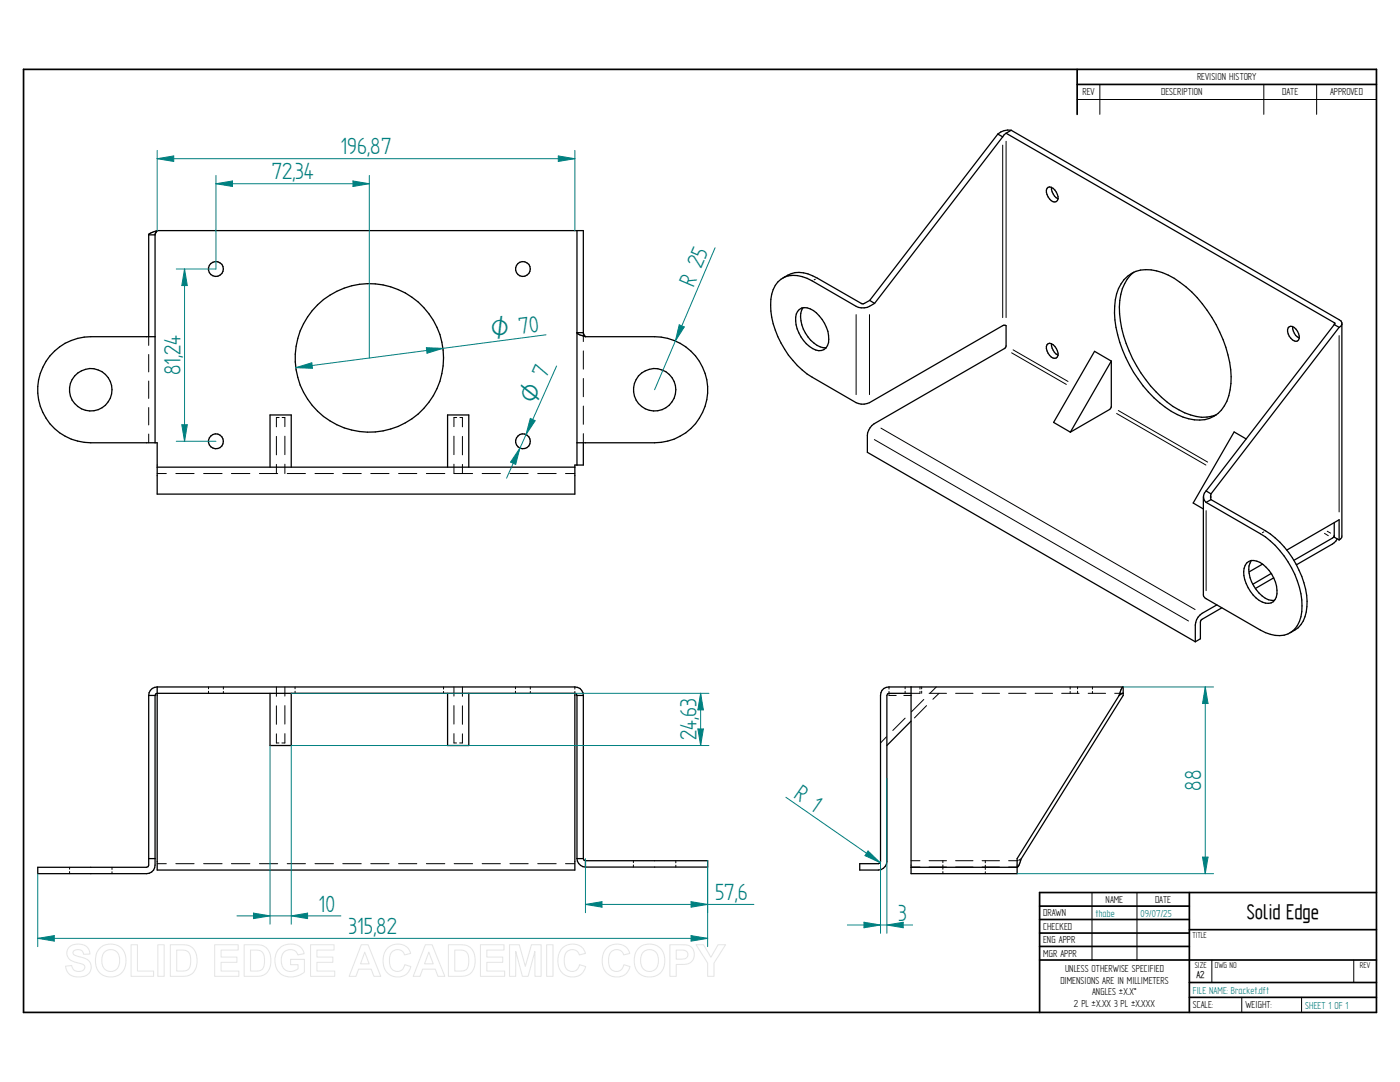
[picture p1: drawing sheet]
<svg xmlns="http://www.w3.org/2000/svg" width="279mm" height="216mm" viewBox="0 0 279 216" stroke-linecap="round" stroke-linejoin="round" font-family="sans-serif">
<g fill="none" stroke="#000" stroke-width=".34">
<path d="M4.7 13.8h270v188.2h-270zM215 13.8v9M215 16.8h59.7M237.4 178.1v23.9M274.7 178.1h-67.2v23.9M207.5 180.8h29.9M207.5 183.5h29.9M207.5 186.2h29.9M207.5 188.8h29.9M207.5 191.6h67.2M237.4 185.5h37.3M237.4 196h37.3"/>
<path d="M237.4 199h37.3"/>
</g>
<g fill="none" stroke="#000" stroke-width=".2">
<path d="M215 19.9h59.7M219.5 16.8v6M252.2 16.8v6M262.8 16.8v6M200.1 29v34.4M200.8 28.2v35.2M162.7 55.7l-.2 .1M29.7 67.2v1.7M29.7 70.7v3.5M29.7 76v3.5M116.4 66.4v1.8M116.4 70v3.7"/>
<path d="M116.4 75.5v3.7M170.9 62.8v15.9M173.5 62.8v15.9M201.9 70.4l10.9 6.3M202.2 69.8l10.9 6.3M266.3 64.6h.1M267.3 67v35.2M29.7 81.3v3.5M29.7 86.6v1.7M31.4 94.5h1.8M35.1 94.5h3.6M40.6 94.5h3.7"/>
<path d="M46.2 94.5h3.7M51.8 94.5h3.6M55.2 87.1v3.7M55.2 92.7v1.8M55.7 83.3h-.5v1.9M56.3 83.3h.6v1.8M56.9 87v3.7M56.9 92.6v1.9M57.3 94.5h3.7M62.9 94.5h3.6M68.4 94.5h3.7M74 94.5h3.6"/>
<path d="M79.5 94.5h3.7M85.1 94.5h3.7M90.6 87v3.7M90.6 92.6v1.9M90.6 94.5h3.7M91.1 83.3h-.5v1.8M91.8 83.3h.5v1.9M92.3 87.1v3.7M92.3 92.7v1.8M96.2 94.5h3.7M101.8 94.5h3.6M107.3 94.5h3.7"/>
<path d="M112.9 94.5h1.8M116.4 81v3.7M116.4 86.5v1.8M174.5 87.7l62.7 36.2M175.8 85.4l62.7 36.2M222.8 82.5l17.9 10.3M223.2 81.9l17.8 10.3M241.7 99v.3M240.7 101.9v16M252.2 106.1l-.3 .2M264.3 106.4l.8 .5M264.9 106l.7 .4"/>
<path d="M41.6 137.1v.4M41.6 137.9v.4M44.6 137.1v.4M44.6 138v.3M55.2 137.1v1.8M56.9 137.1v1.8M58.9 137.1v.4M58.9 137.9v.4M88.5 137.1v.4M88.5 138v.3M90.6 137.1v1.8M92.3 137.1v1.8"/>
<path d="M102.9 137.1v.4M102.9 137.9v.4M105.8 137.1v.4M105.8 138v.3M114.7 137.1v.4M114.7 138v.3M177.4 138.6v.2h1.5M177.4 137.1v.4M177.4 138v.5M180.4 138.8h1.4M180.6 137.1v.4M180.6 137.9v.4"/>
<path d="M183.6 138v.3h-1.8M183.6 137.1v.4M183.9 137.1v.4M183.9 137.9v.4M184.4 139.6l-2.5 2.4M185.4 138.3h3.5M186.9 137.1l-1.3 1.2M187.4 138.3l-1.2 1.2M190.7 138.3h3.5M196 138.3h3.5M201.3 138.3h3.5M206.6 138.3h3.5"/>
<path d="M211.9 138.3h3.4M213.6 137.1v.4M213.6 138v.3M215.1 137.1v.4M215.1 137.9v.4M217.2 138.3h3.4M218 137.1v.4M218 138v.3M222.5 138.3h1.7M55.2 146.4v1.9h.5M55.2 140.8v3.7M56.9 146.4v1.9h-.6"/>
<path d="M56.9 140.8v3.7M90.6 140.8v3.7M90.6 146.4v1.9h.5M92.3 146.4v1.9h-.6M92.3 140.8v3.7M176.9 147l-1.2 1.3M180.6 143.3l-2.4 2.5M184.9 140.8l-2.4 2.5M13.9 173.1v.3M13.9 173.9v.4M22.4 173.1v.4M22.4 173.9v.4"/>
<path d="M31.4 172.3h1.8M35.1 172.3h3.6M40.6 172.3h3.7M46.2 172.3h3.7M51.8 172.3h3.6M57.3 172.3h3.7M62.9 172.3h3.6M68.4 172.3h3.7M74 172.3h3.6M79.5 172.3h3.7M85.1 172.3h3.7M90.6 172.3h3.7"/>
<path d="M96.2 172.3h3.7M101.8 172.3h3.6M107.3 172.3h3.7M112.9 172.3h1.8M126.4 171.7v.4M126.4 172.6v.4M134.9 171.7v.5M134.9 172.6v.4M181.8 173h1.8M181.8 171.7h1.8M185.4 173h3.5M185.4 171.7h3.5"/>
<path d="M188.2 171.7v.4M188.2 172.6v.8M188.2 173.9v.4M190.7 173h3.5M190.7 171.7h3.5M196 173h3.5M196 171.7h3.5M196.6 171.7v.5M196.6 172.6v.9M196.6 173.9v.4M201.3 173h1.7M203.2 171.7h-1.9"/>
<path d="M203.6 171.5l-.3 .1M203.8 171.3v.1M217.9 178.1v13.5M226.9 178.1v13.5M241.9 191.6v4.4M247.8 199v3M259.8 199v3M270.2 191.6v4.4"/>
</g>
<g fill="none" stroke="#000" stroke-width=".25">
<path d="M199.1 26.8l1 .5M199.1 26.8l-25.5 33.1M200.1 27.3l-25.6 33.2M200.8 26.6l65.5 37.8 .1 .1-.1 .3M200.8 26.6l-.7 .7M201.8 26l65.8 38.1 .2 .3v42.6v.3l-.5 .4M201.8 26l-1 .6M201.8 26a3.2 3.2 0 0 0-2.7 .8M209.2 37.4a1.71 1.71 0 0 1 1.8 1.4 .87 .87 0 0 1 0 1.2 .87 .87 0 0 1-1.2 0 2.29 2.29 0 0 1-.8-2.4zM209.8 37.4a2.59 2.59 0 0 0 1.4 2.3M29.7 46.9v20.3M29.7 46.9h1.2"/>
<path d="M31.4 46l-.5 .7v41.6M31.4 46h85v20.4M31.4 46a2.75 2.75 0 0 0-1.7 .9M115.1 46v46.8M156.2 55.5a5.8 5.8 0 0 1 6.9 0l8.9 5.1 .5-.1 1.1-.6M173.6 59.9l.9 .6M224.3 55.8a6.5 6.5 0 0 1 7.7-1.4 22 22 0 0 1 10.7 10.4 22.8 22.8 0 0 1 3 11.7 7.4 7.4 0 0 1-4.3 7 9.9 9.9 0 0 1-8.8-2.2 26.1 26.1 0 0 1-10.2-18.9 9.5 9.5 0 0 1 1.9-6.6zM226.3 54.3a9.2 9.2 0 0 0-2.9 8.3 26.5 26.5 0 0 0 10.7 18.5 11.3 11.3 0 0 0 6.8 2.1l1.9-.4M30.9 67.2h-12.8a10.6 10.6 0 0 0-10.6 10.6 10.6 10.6 0 0 0 10.6 10.5h13.3v10.3h83.3v-5.8h1.7v-4.5M116.4 66.4h-1.3a2.5 2.5 0 0 0 1.7 .8M116.4 66.4l.4 .8M116.8 67.2h13.8a10.6 10.6 0 0 1 10.6 10.6 10.6 10.6 0 0 1-10.6 10.5h-15.5"/>
<path d="M159.5 61.8a2.67 2.67 0 0 1 3.4 .6 7.1 7.1 0 0 1 2.5 6 1.92 1.92 0 0 1-3.2 1.2 6.9 6.9 0 0 1-3.3-6.9zM160.3 61.4a4.8 4.8 0 0 0 .4 5.1 5.3 5.3 0 0 0 4.2 2.9M174.5 60.5a3.4 3.4 0 0 1-3.6 .6l-8.8-5.1a6.3 6.3 0 0 0-5.5-.7 5.4 5.4 0 0 0-2.8 5.6 18.2 18.2 0 0 0 8.3 14.4l8.8 5a3 3 0 0 0 2.6 0l26.6-15.3h.7v4l-.4 .6-26 15a3.1 3.1 0 0 0-1.3 2.3v3.4l65.4 37.8M209 68.8a.77 .77 0 0 1 1.2 0 2.25 2.25 0 0 1 .8 2.4 .93 .93 0 0 1-1.5-.3 2.19 2.19 0 0 1-.5-2.1zM209.8 68.6a2.59 2.59 0 0 0 1.4 2.3M221.8 72.1l-.1 9.2-.3 .4-7.8 4.5M221.8 72.1l-3.4-2-8.1 14.2 3.3 1.9M221.8 72.1l-8.2 14.1M257.3 65.2a1.62 1.62 0 0 1 1.9 1.4 1 1 0 0 1-.5 1.5 2.18 2.18 0 0 1-1.6-2.7zM258 65.2a2.47 2.47 0 0 0 1.3 2.2M266.3 64.8l-25.6 33.2M266.3 64.8l1 .5"/>
<path d="M267.3 65.3l-25.6 33.3M267.8 64.7l-.2 .4-.3 .2M31.4 93.2h83.3M53.9 93.2v-10.4h4.2v10.4M89.3 93.2v-10.4h4.3v10.4M240.2 99.1v19.9l.5 .5 10.8 6.2a6.3 6.3 0 0 0 5.5 .8 5.4 5.4 0 0 0 2.8-5.6 18.2 18.2 0 0 0-8.3-14.4l-10.8-6.3M240.7 98l1 .6M240.7 98a1.5 1.5 0 0 0 0 2.2M241.7 99.7l10.9 6.2a18.6 18.6 0 0 1 8.3 14.1 6.4 6.4 0 0 1-2.5 5.7l-1 .6M241.7 99.7l-1 .5M241.7 98.6v1.1M248.7 87.6l-2.4-1.4-8.2 14.2 2.1 1.2"/>
<path d="M248.8 112.4a2.44 2.44 0 0 1 3.3 .2 6.9 6.9 0 0 1 2.6 6.5 1.84 1.84 0 0 1-2.8 1 7.1 7.1 0 0 1-3.6-6.7zM249.7 111.8a4.7 4.7 0 0 0 .5 5.1 5.4 5.4 0 0 0 3.6 2.9h.5M252 112.6l-2.7 1.5M253.7 114.4l-3.7 2.2M254.2 115.3l-3.7 2.1M266.3 104.3v2.9l1 .5M266.3 106.8l-.4 .6-7.7 4.4M266.9 107.5l-1 1-7.2 4.2M267.3 107.7v-4l-10.5 6.1M29.7 138.8h1.2M29.7 138.8v33.8l-.2 .3-.2 .2h-21.8v1.2h21.8a1.69 1.69 0 0 0 1.6-1.7v-33.8M31.4 137.1h83.3a1.61 1.61 0 0 1 1.7 1.7"/>
<path d="M31.4 137.1v36.5h83.3v-35.3M31.4 137.1a1.67 1.67 0 0 0-1.7 1.7M53.9 138.3v10.5h4.2v-10.5M89.3 138.3v10.5h4.3v-10.5M114.7 138.3h-83.3l-.3 .2-.2 .3M114.7 138.3l.3 .2 .1 .3M115.1 138.8h1.3M115.1 138.8v32.5M116.4 138.8v32.5M181.8 137.1v37.2h21.2v-3l20.4-32.5M224.2 137.1h-46.8a1.61 1.61 0 0 0-1.7 1.7v33.1l-.1 .3-.3 .1h-3.7v1.3h3.7a1.76 1.76 0 0 0 1.7-1.7v-33.1l.1-.3 .3-.2h4.4M224.2 138.3l-.3 .1-.5 .4"/>
<path d="M224.2 137.1v1.7l-20.4 32.5a2.75 2.75 0 0 1-.8 1.7M224.2 137.1l-.5 .5-.3 1.2M242.9 120.7l-3 1.7a2.95 2.95 0 0 0-1.4 2.3v3.4M243.8 121.3l-4.1 2.4-.1 .4v3.4l-1.1 .6M181.8 143.9l-4.8 4.9M29.7 171.3h1.2M115.1 171.3h1.3M115.1 171.3a1.76 1.76 0 0 0 1.7 1.7M116.4 171.3l.1 .3 .3 .1M116.8 171.7h24.4v1.3h-24.4M116.8 171.7v1.3M181.8 173.1h21.2"/>
<circle cx="43.1" cy="53.7" r="1.49"/>
<circle cx="104.4" cy="53.7" r="1.48"/>
<circle cx="18.1" cy="77.8" r="4.2"/>
<circle cx="73.7" cy="71.4" r="14.8"/>
<circle cx="130.6" cy="77.8" r="4.2"/>
<circle cx="43.1" cy="88.1" r="1.49"/>
<circle cx="104.4" cy="88.1" r="1.47"/>
</g>
<path d="M142.7 49.4l-12.1 28.4M135.6 64.8l1 .4-1.8 2.8z" fill="none" stroke="#008080" stroke-width=".2"/>
<path d="M135.6 64.8l1 .4-1.8 2.8z" fill="#008080"/>
<path d="M31.4 30v16M31.4 31.7l3.3-.6v1.1zM114.7 30v16" fill="none" stroke="#008080" stroke-width=".2"/>
<path d="M31.4 31.7l3.3-.6v1.1z" fill="#008080"/>
<path d="M111.4 31.1l3.3 .6-3.3 .5z" fill="none" stroke="#008080" stroke-width=".2"/>
<path d="M111.4 31.1l3.3 .6-3.3 .5z" fill="#008080"/>
<path d="M31.4 31.7h83.3M59 73.4l3.2-1 .2 1.1zM109 66.8l-50 6.6" fill="none" stroke="#008080" stroke-width=".2"/>
<path d="M59 73.4l3.2-1 .2 1.1z" fill="#008080"/>
<path d="M85.1 69.4l3.3 .1-3.2 1z" fill="none" stroke="#008080" stroke-width=".2"/>
<path d="M85.1 69.4l3.3 .1-3.2 1z" fill="#008080"/>
<path d="M111.1 73l-10 22.4M103.8 89.4l-.9 3.3-1-.5z" fill="none" stroke="#008080" stroke-width=".2"/>
<path d="M103.8 89.4l-.9 3.3-1-.5z" fill="#008080"/>
<path d="M105.8 83.5l1 .4-1.8 2.8z" fill="none" stroke="#008080" stroke-width=".2"/>
<path d="M105.8 83.5l1 .4-1.8 2.8z" fill="#008080"/>
<path d="M156.8 159.1l18.8 13M173.2 169.8l2.4 2.3-3-1.4z" fill="none" stroke="#008080" stroke-width=".2"/>
<path d="M173.2 169.8l2.4 2.3-3-1.4z" fill="#008080"/>
<path d="M177 155.3v30.9M175.7 171.9v14.3M172.4 184l3.3 .6-3.3 .5z" fill="none" stroke="#008080" stroke-width=".2"/>
<path d="M172.4 184l3.3 .6-3.3 .5z" fill="#008080"/>
<path d="M177 184.6l3.3-.6v1.1z" fill="none" stroke="#008080" stroke-width=".2"/>
<path d="M177 184.6l3.3-.6v1.1z" fill="#008080"/>
<path d="M224.2 137.1h18M240.5 137.1l.6 3.3h-1.1zM203 174.3h39.2M169.1 184.6h13" fill="none" stroke="#008080" stroke-width=".2"/>
<path d="M240.5 137.1l.6 3.3h-1.1z" fill="#008080"/>
<path d="M240 171h1.1l-.6 3.3z" fill="none" stroke="#008080" stroke-width=".2"/>
<path d="M240 171h1.1l-.6 3.3z" fill="#008080"/>
<path d="M240.5 137.1v37.2M53.9 148.8v35.6M58.1 148.8v35.6M50.6 182.2l3.3 .6-3.3 .5z" fill="none" stroke="#008080" stroke-width=".2"/>
<path d="M50.6 182.2l3.3 .6-3.3 .5z" fill="#008080"/>
<path d="M58.1 182.8l3.3-.6v1.1z" fill="none" stroke="#008080" stroke-width=".2"/>
<path d="M58.1 182.8l3.3-.6v1.1z" fill="#008080"/>
<path d="M7.5 174.3v14.6M141.2 173v15.9M7.5 187.2l3.3-.5v1.1zM47.3 182.8h20.7" fill="none" stroke="#008080" stroke-width=".2"/>
<path d="M7.5 187.2l3.3-.5v1.1z" fill="#008080"/>
<path d="M137.9 186.7l3.3 .5-3.3 .6z" fill="none" stroke="#008080" stroke-width=".2"/>
<path d="M137.9 186.7l3.3 .5-3.3 .6z" fill="#008080"/>
<path d="M116.8 171.3v10.8M141.2 171.7v10.4M7.5 187.2h133.7M116.8 180.5l3.3-.6v1.1z" fill="none" stroke="#008080" stroke-width=".2"/>
<path d="M116.8 180.5l3.3-.6v1.1z" fill="#008080"/>
<path d="M137.9 179.9l3.3 .6-3.3 .5z" fill="none" stroke="#008080" stroke-width=".2"/>
<path d="M137.9 179.9l3.3 .6-3.3 .5z" fill="#008080"/>
<path d="M35.2 53.7h7.9M36.8 53.7l.6 3.3h-1.1zM35.2 88.1h7.9M116.8 180.5h33.7" fill="none" stroke="#008080" stroke-width=".2"/>
<path d="M36.8 53.7l.6 3.3h-1.1z" fill="#008080"/>
<path d="M36.3 84.8h1.1l-.6 3.3z" fill="none" stroke="#008080" stroke-width=".2"/>
<path d="M36.3 84.8h1.1l-.6 3.3z" fill="#008080"/>
<path d="M43.1 35v18.7M43.1 36.7l3.3-.6v1.1zM73.7 35v36.4M36.8 53.7v34.4" fill="none" stroke="#008080" stroke-width=".2"/>
<path d="M43.1 36.7l3.3-.6v1.1z" fill="#008080"/>
<path d="M70.4 36.1l3.3 .6-3.3 .5z" fill="none" stroke="#008080" stroke-width=".2"/>
<path d="M70.4 36.1l3.3 .6-3.3 .5z" fill="#008080"/>
<path d="M43.1 36.7h30.6M58.1 138.3h83.4M139.8 138.3l.6 3.3h-1.1zM58.1 148.8h83.4" fill="none" stroke="#008080" stroke-width=".2"/>
<path d="M139.8 138.3l.6 3.3h-1.1z" fill="#008080"/>
<path d="M139.3 145.5h1.1l-.6 3.3z" fill="none" stroke="#008080" stroke-width=".2"/>
<path d="M139.3 145.5h1.1l-.6 3.3z" fill="#008080"/>
<path d="M139.8 138.3v10.5" fill="none" stroke="#008080" stroke-width=".2"/>
<g fill="none" stroke="#e6e6e6" stroke-width=".21">
<path d="M13.8 189.1a2.81 2.81 0 0 1 3.8 .1l.3 1.2h-1.2a1.12 1.12 0 0 0-1-.9 1.12 1.12 0 0 0-1.1 .6l.1 .4 .5 .2a4.7 4.7 0 0 1 2.8 1.3 2.03 2.03 0 0 1-.2 2.2 2.03 2.03 0 0 1-2.1 .7 2.28 2.28 0 0 1-2.6-2.1l1.2-.1a1.37 1.37 0 0 0 1.2 1.1 1.37 1.37 0 0 0 1.4-.8 1.21 1.21 0 0 0-1.2-.8 2.33 2.33 0 0 1-2.4-2l.2-.7zM19.9 189.2a3.1 3.1 0 0 1 3.8-.4 3.1 3.1 0 0 1 1.4 3.5 3.1 3.1 0 0 1-3.5 2.6 3.1 3.1 0 0 1-2.5-3.7l.2-1.1zM20.8 190a1.8 1.8 0 0 1 2.2-.3 1.8 1.8 0 0 1 .9 1.9 1.82 1.82 0 0 1-1.8 2.2 1.82 1.82 0 0 1-1.8-2.1l.2-1.1zM26.2 188.5h1.2v5.3h3.2v1h-4.4zM31.5 188.5h1.3v6.3h-1.3zM34 188.5h2.3a2.71 2.71 0 0 1 3 3.2 2.66 2.66 0 0 1-2.9 3.1h-2.4zM35.3 189.6a2.79 2.79 0 0 1 2.4 .5 3.2 3.2 0 0 1-.3 3.5l-.6 .1-1.5 .1zM42.8 188.5h4.7v1.1h-3.4v1.4h3.2v1h-3.2v1.8h3.6v1h-4.9zM48.7 188.5h2.4a2.71 2.71 0 0 1 3 3.2 2.66 2.66 0 0 1-3 3.1h-2.4zM50 189.6a2.79 2.79 0 0 1 2.4 .5 3.2 3.2 0 0 1-.2 3.5l-.6 .1-1.6 .1zM55.8 189.2a3.3 3.3 0 0 1 4.6 .3l.3 .8-1.3 .2a1.74 1.74 0 0 0-2.1-.9 1.74 1.74 0 0 0-1.2 2 1.97 1.97 0 0 0 1.1 2.1 1.97 1.97 0 0 0 2.3-.4v-.8h-1.5v-1.1h2.7v2.6a3.7 3.7 0 0 1-5.3-.3 3.8 3.8 0 0 1 .4-4.5zM62 188.5h4.7v1.1h-3.5v1.4h3.2v1h-3.2v1.8h3.6v1h-4.8z"/>
<path d="M72.1 188.5h1.4l2.5 6.3h-1.4l-.5-1.4h-2.5l-.6 1.4h-1.3zM72.8 190l.9 2.3h-1.8zM77.3 189.3a2.75 2.75 0 0 1 4.7 .9l-1.3 .3a1.53 1.53 0 0 0-1.7-1 1.53 1.53 0 0 0-1.2 1.6 2.16 2.16 0 0 0 1.2 2.7 1.46 1.46 0 0 0 1.8-1.3l1.2 .4a2.84 2.84 0 0 1-3.3 2 2.84 2.84 0 0 1-2.2-3.2 3.6 3.6 0 0 1 .8-2.4zM84.9 188.5h1.3l2.6 6.3h-1.4l-.5-1.4h-2.6l-.5 1.4h-1.3zM85.6 190l.9 2.3h-1.8zM89.5 188.5h2.3a2.71 2.71 0 0 1 3 3.2 2.66 2.66 0 0 1-2.9 3.1h-2.4zM90.8 189.6a2.79 2.79 0 0 1 2.4 .5 3.2 3.2 0 0 1-.3 3.5l-.6 .1-1.5 .1zM95.9 188.5h4.7v1.1h-3.4v1.4h3.1v1h-3.1v1.8h3.5v1h-4.8zM101.7 188.5h1.9l1.2 4.3 1.3-4.3h1.9v6.3h-1.2l-.1-4.9-1.3 4.9h-1.1l-1.4-4.9v4.9h-1.2zM109.1 188.5h1.3v6.3h-1.3zM112.2 189.3a2.75 2.75 0 0 1 4.6 .9l-1.2 .3a1.53 1.53 0 0 0-1.7-1 1.53 1.53 0 0 0-1.3 1.6 2.16 2.16 0 0 0 1.3 2.7 1.46 1.46 0 0 0 1.8-1.3l1.2 .4a2.84 2.84 0 0 1-3.3 2 2.84 2.84 0 0 1-2.3-3.2 3.6 3.6 0 0 1 .9-2.4zM121 189.3a2.75 2.75 0 0 1 4.7 .9l-1.2 .3a1.53 1.53 0 0 0-1.8-1 1.53 1.53 0 0 0-1.2 1.6 2.16 2.16 0 0 0 1.2 2.7 1.46 1.46 0 0 0 1.8-1.3l1.2 .4a2.84 2.84 0 0 1-3.3 2 2.84 2.84 0 0 1-2.2-3.2 3.6 3.6 0 0 1 .8-2.4z"/>
<path d="M127.4 189.2a3.1 3.1 0 0 1 3.8-.4 3.1 3.1 0 0 1 1.4 3.5 3.1 3.1 0 0 1-3.5 2.6 3.1 3.1 0 0 1-2.5-3.7l.3-1.1zM128.3 190a1.8 1.8 0 0 1 2.2-.3 1.8 1.8 0 0 1 .9 1.9 1.82 1.82 0 0 1-1.8 2.2 1.82 1.82 0 0 1-1.8-2.1l.2-1.1zM133.7 188.5h2a2.39 2.39 0 0 1 2.7 1 2.02 2.02 0 0 1-.2 2.1 2.02 2.02 0 0 1-2 .8h-1.2v2.4h-1.3zM135 189.6h.6a1.31 1.31 0 0 1 1.7 .7 .97 .97 0 0 1-1.3 1.1h-1zM138.9 188.5h1.5l1.5 2.5 1.4-2.5h1.5l-2.3 3.7v2.6h-1.3v-2.6z"/>
</g>
<g font-size="5.3" fill="#008080">
<text x="54.2" y="35.8">72,34</text>
<text x="67.9" y="30.8">196,87</text>
<text x="138.4" y="57.4" transform="rotate(-67 138.4 57.4)">R 25</text>
<text x="36" y="74.9" transform="rotate(-90 36 74.9)">81,24</text>
<text x="139" y="147.7" transform="rotate(-90 139 147.7)">24,63</text>
<text x="158.2" y="159.1" transform="rotate(35 158.2 159.1)">R 1</text>
<text x="239.7" y="157.8" transform="rotate(-90 239.7 157.8)">88</text>
<text x="142.7" y="179.6">57,6</text>
<text x="63.6" y="181.9">10</text>
<text x="179.2" y="183.8">3</text>
<text x="69.6" y="186.4">315,82</text>
</g>
<g font-size="5.1" fill="#008080">
<text x="98.1" y="67.4" transform="rotate(-7 98.1 67.4)">O 70</text>
<text x="106.7" y="80.8" transform="rotate(-66 106.7 80.8)">O 7</text>
</g>
<text font-size="4.7" x="248.8" y="183.3">Solid Edge</text>
<g font-size="2.3">
<text x="238.9" y="16">REVISION HISTORY</text>
<text x="216" y="19">REV</text>
<text x="231.7" y="19">DESCRIPTION</text>
<text x="255.9" y="19">DATE</text>
<text x="265.4" y="19">APPROVED</text>
<text x="208.2" y="182.8">DRAWN</text>
<text x="208.2" y="185.5">CHECKED</text>
<text x="220.6" y="180.1">NAME</text>
<text x="230.5" y="180.1">DATE</text>
<text x="208.2" y="188.2">ENG APPR</text>
<text x="208.2" y="190.9">MGR APPR</text>
<text x="211.6" y="196.3">DIMENSIONS ARE IN MILLIMETERS</text>
<text x="212.6" y="193.9">UNLESS OTHERWISE SPECIFIED</text>
<text x="238.8" y="195.1">A2</text>
<text x="214.3" y="201">2 PL ±X.XX 3 PL ±X.XXX</text>
<text x="218" y="198.6">ANGLES ±X.X°</text>
<text x="238.1" y="201.2">SCALE:</text>
<text x="248.5" y="201.2">WEIGHT:</text>
</g>
<g font-size="2.3" fill="#008080">
<text x="218.7" y="182.9">thabe</text>
<text x="227.6" y="182.9">09/07/25</text>
<text x="238.1" y="198.2">FILE NAME: Bracket.dft</text>
<text x="260.5" y="201.3">SHEET 1 OF 1</text>
</g>
<g font-size="1.9">
<text x="238" y="187.1">TITLE</text>
<text x="238.4" y="193.1">SIZE</text>
<text x="242.4" y="193.1">DWG NO</text>
<text x="271.4" y="193.1">REV</text>
</g>
</svg>
